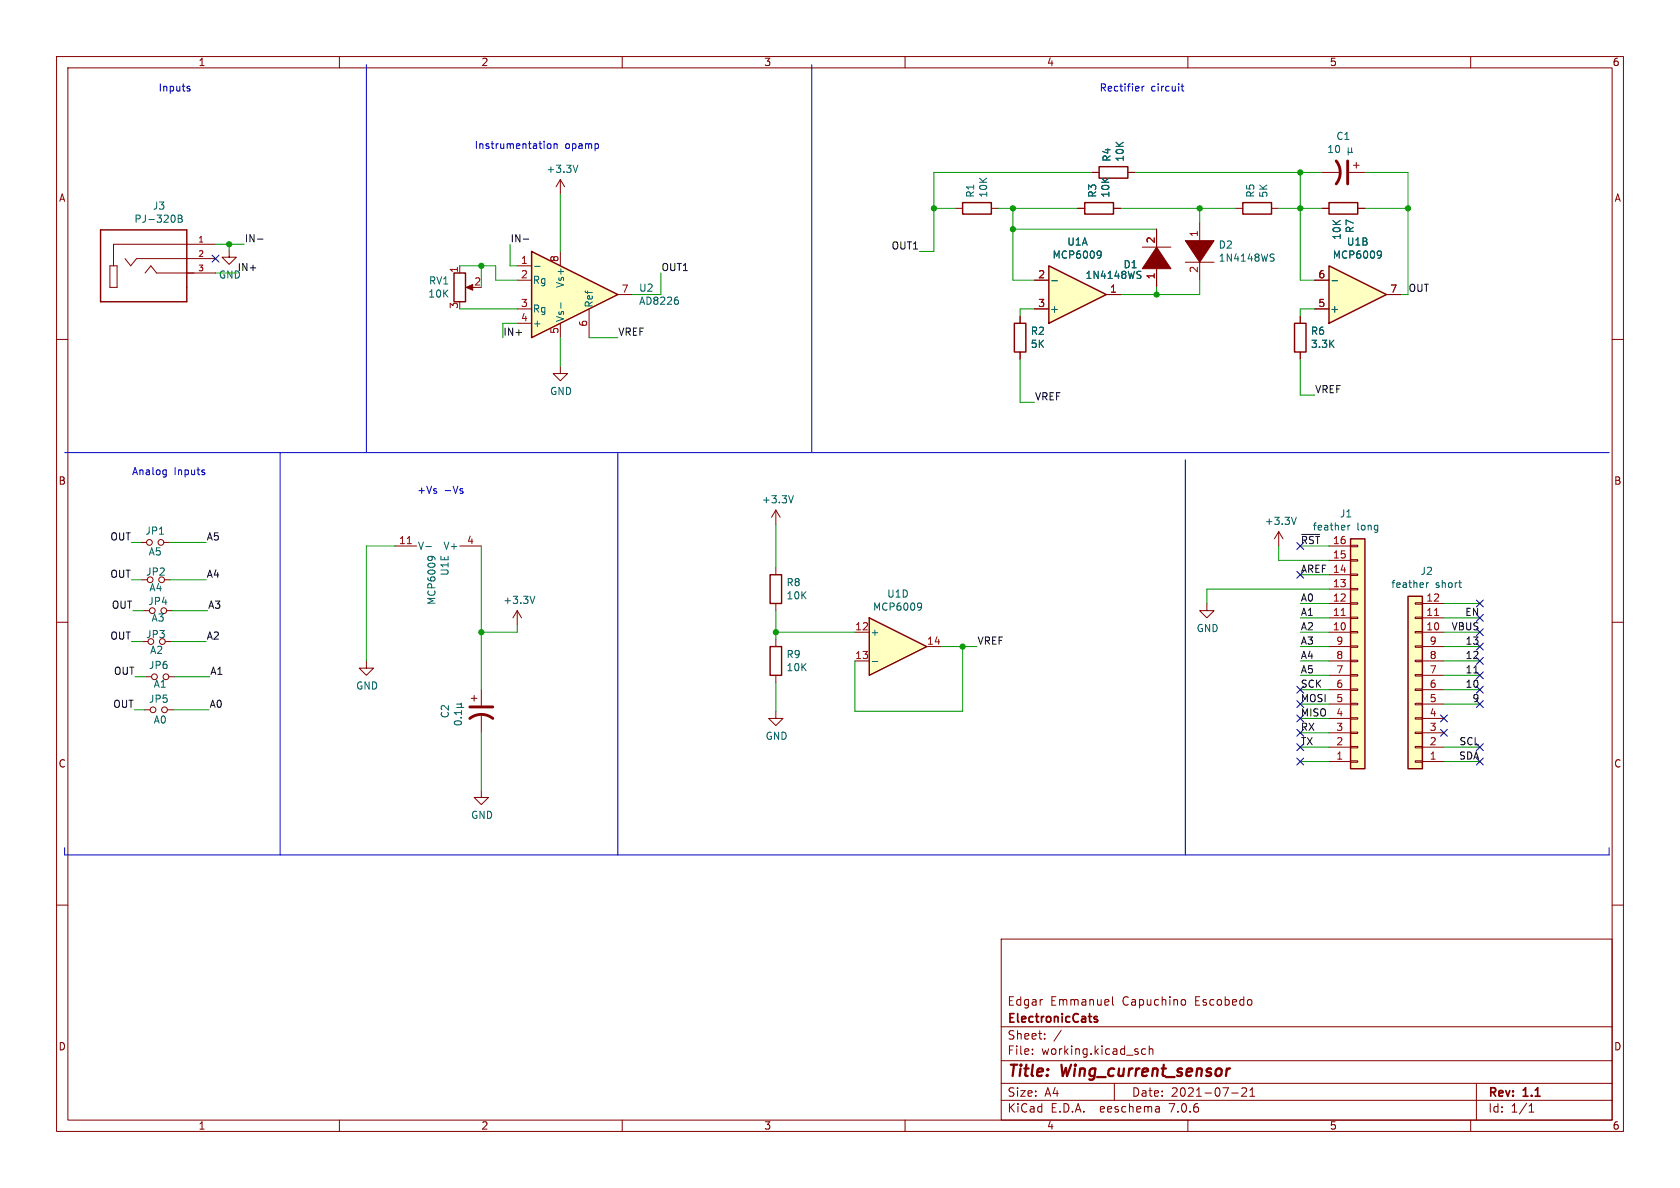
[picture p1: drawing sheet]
<svg xmlns="http://www.w3.org/2000/svg" width="297mm" height="210mm" viewBox="0 0 297 210" stroke-linecap="round" stroke-linejoin="round" font-family="sans-serif">
<g fill="none" stroke="#840000" stroke-width=".18">
<path d="M10 10h277v190h-277zM12 12h273v186h-273zM60 10v2M110 10v2M160 10v2M210 10v2M260 10v2M10 60h2M19.4 47h1.3v3.8h-1.3zM22.1 45.7l1 1.3 1-1.3h14M25.7 48.3l1-1.3 1 1.3h10.4M38.1 43.2h-18v3.8"/>
<path d="M285 60h2M10 110h2M285 110h2M10 160h2M285 160h2M177 166h108v32h-108zM184.2 176.7h.1M196.7 176.2v1.3l.2 .2M209.1 176.7l.4 .1 .1 .2-.1 .6-.4 .1M60 198v2M110 198v2M160 198v2"/>
<path d="M177 194.5h108M177 191.5h108M177 187.5h108M177 181.5h108M182.5 186.3v.1M182.5 185.5v.1M184.7 183.6v.1M184.7 182.8v.1M187.6 182.1l-1.3 2M197 191.5v3M202.5 185.5l-.4-.1-.3 .3v.4l.2 .2h.5M203.2 185.5l.2-.1 .3 .1 .1 .9"/>
<path d="M203.2 184.9v1.5M204.9 195.7l.1 .9M205 196.5l-.2 .1M205 196h-.2M210 198v2M217.7 193.2h1.2M219.5 192.4l.6-.1 .2 .1 .1 .3-.9 1.1h.9M221 193.8h.8M221 192.7l.4-.4v1.5M260 198v2M261 191.5v6.5M270.3 196.6h.9"/>
<path d="M270.3 195.5l.4-.4v1.5"/>
</g>
<path d="M194 179.8l-.4-.1-.2 .2 .1 .2 .5 .2v.3h-.6" fill="none" stroke="#840000" stroke-width=".3"/>
<path d="M17.8 40.6h15.2v12.7h-15.2z" fill="none" stroke="#840000" stroke-width=".25"/>
<path d="M31.5 38h.4l.3 .3-.3 .3 .3 .1v.3l-.2 .3h-.5zM31.5 38.6h.4" fill="none" stroke="#006464" stroke-width=".18"/>
<path d="M153.7 109.2l10.1 5.1-10.1 5.1z" fill="#ffffc2"/>
<path d="M153.7 109.2l10.1 5.1-10.1 5.1z" fill="none" stroke="#840000" stroke-width=".25"/>
<path d="M151.1 111.8h2.6M151.1 116.8h2.6M163.8 114.3h2.6" fill="none" stroke="#840000" stroke-width=".18"/>
<path d="M154.2 116.9h1M162.4 106.6l.5 .1a.84 .84 0 0 1-.3 1.2M162.9 107.1l-.1 .2-.4 .1" fill="none" stroke="#006464" stroke-width=".18"/>
<path d="M234.9 47l10.2 5.1-10.2 5.1z" fill="#ffffc2"/>
<path d="M234.9 35.8h5.1v2h-5.1zM234.9 47l10.2 5.1-10.2 5.1z" fill="none" stroke="#840000" stroke-width=".25"/>
<g fill="none" stroke="#840000" stroke-width=".18">
<path d="M233.7 36.8h1.2M240 36.8h1.3M232.4 54.6h2.5M232.4 49.5h2.5M245.1 52.1h2.5M25.8 119.6h1M29.8 119.6h1.1M25.5 125.5h1M29.6 125.5h1"/>
<circle cx="27.3" cy="119.6" r=".51"/>
<circle cx="29.3" cy="119.6" r=".51"/>
<circle cx="27.1" cy="125.5" r=".51"/>
<circle cx="29.1" cy="125.5" r=".51"/>
</g>
<path d="M235.5 49.6h.9M243.7 44.4l.4 .1a.84 .84 0 0 1-.3 1.1M244.2 44.9l-.1 .2-.4 .1" fill="none" stroke="#006464" stroke-width=".18"/>
<path d="M94 44.5l15.2 7.6-15.2 7.6z" fill="#ffffc2"/>
<path d="M170.2 35.8h5.1v2h-5.1zM191.8 35.8h5v2h-5zM194.3 29.5h5.1v2h-5.1zM80.3 48.3h2v5h-2zM94 44.5l15.2 7.6-15.2 7.6zM179.3 57.2h2.1v5h-2.1zM228.9 57.2h2v5h-2zM238.8 95.3h2.5v40.6h-2.5zM136.1 101.6h2.1v5.1h-2.1zM136.1 114.3h2.1v5.1h-2.1zM248.9 105.4h2.6v30.5h-2.6z" fill="none" stroke="#840000" stroke-width=".25"/>
<g fill="none" stroke="#840000" stroke-width=".18">
<path d="M168.9 36.8h1.3M175.3 36.8h1.2M190.5 36.8h1.3M193 30.5h1.3M196.8 36.8h1.3M199.4 30.5h1.3M233.7 30.5h3.3M238.5 30.5h2.8M239.3 29.2h1M239.8 28.7v1M81.3 47v1.3M82.8 50.8h1"/>
<path d="M91.4 47h2.6M91.4 49.5h2.6M91.4 54.6h2.6M91.4 57.2h2.6M99.1 44.5v2.5M99.1 57.2v2.5M104.1 54.6v5.1M109.2 52.1h2.6M180.3 55.9v1.3M229.9 55.9v1.3M99.1 64.8v1.2h1.2l-1.2 1.3-1.3-1.3h1.3M180.3 62.2v1.3"/>
<path d="M229.9 62.2v1.3M137.2 90.2v2.5M137.2 90.2l-.8 1.2M137.2 90.2l.7 1.2M226.1 94l-.8 1.3M226.1 94v2.5M226.1 94l.7 1.3M234.9 99.1h3.9M234.9 96.5h3.9M238.8 96.4h1.2v.2h-1.2zM238.8 98.9h1.2v.3h-1.2zM137.2 100.3v1.3"/>
<path d="M137.2 106.7v1.3M137.2 113v1.3M137.2 119.4v1.3M213.4 106.7v1.3h1.2l-1.2 1.2-1.3-1.2h1.3M234.9 111.8h3.9M234.9 109.2h3.9M234.9 106.7h3.9M234.9 104.1h3.9M234.9 101.6h3.9M234.9 119.4h3.9M234.9 116.8h3.9M234.9 114.3h3.9"/>
<path d="M238.8 101.5h1.2v.2h-1.2zM238.8 104h1.2v.3h-1.2zM238.8 106.6h1.2v.2h-1.2zM238.8 109.1h1.2v.2h-1.2zM238.8 111.6h1.2v.3h-1.2zM238.8 114.2h1.2v.2h-1.2zM238.8 116.7h1.2v.3h-1.2zM238.8 119.3h1.2v.2h-1.2zM250.2 106.6h1.3v.2h-1.3zM250.2 109.1h1.3v.2h-1.3zM250.2 111.6h1.3v.3h-1.3zM250.2 114.2h1.3v.2h-1.3z"/>
<path d="M250.2 116.7h1.3v.3h-1.3zM250.2 119.3h1.3v.2h-1.3zM251.5 111.8h3.8M251.5 109.2h3.8M251.5 106.7h3.8M251.5 119.4h3.8M251.5 116.8h3.8M251.5 114.3h3.8M137.2 125.7v1.3h1.2l-1.2 1.3-1.3-1.3h1.3M234.9 134.6h3.9M234.9 132.1h3.9M234.9 129.5h3.9"/>
<path d="M234.9 127h3.9M234.9 124.5h3.9M234.9 121.9h3.9M238.8 121.8h1.2v.2h-1.2zM238.8 124.3h1.2v.3h-1.2zM238.8 126.9h1.2v.2h-1.2zM238.8 129.4h1.2v.3h-1.2zM238.8 132h1.2v.2h-1.2zM238.8 134.5h1.2v.2h-1.2zM250.2 121.8h1.3v.2h-1.3zM250.2 124.3h1.3v.3h-1.3zM250.2 126.9h1.3v.2h-1.3z"/>
<path d="M250.2 129.4h1.3v.3h-1.3zM250.2 132h1.3v.2h-1.3zM250.2 134.5h1.3v.2h-1.3zM251.5 134.6h3.8M251.5 132.1h3.8M251.5 129.5h3.8M251.5 127h3.8M251.5 124.5h3.8M251.5 121.9h3.8"/>
</g>
<g fill="none" stroke="#006464" stroke-width=".18">
<path d="M238.3 26.1v1.3M238.3 26.8l.2 .2h.3l.1-.2M238.9 26.8l.2 .2M238.9 26.1v.7M94.5 47.1h1M99.2 53.5v1M119.8 53.1l.1 .1-.1 .5M140.3 87.6l-.5 1.3M229.2 91.4l-.5 1.3M238.3 92.8v.9M238.7 92.8l-.4 .3M252.2 103v.9"/>
<path d="M252.6 103l-.4 .3M257.9 103h.5M258.2 103.9h.2"/>
</g>
<g fill="#ffffc2" stroke="#ffffc2" stroke-width=".18">
<path d="M238.8 95.3h2.5v40.6h-2.5z"/>
<path d="M248.9 105.4h2.6v30.5h-2.6z"/>
</g>
<path d="M237.1 108.8h.7M253.6 108.8h.7" fill="none" stroke="#a90000" stroke-width=".18"/>
<path d="M236.2 28.4a3.3 3.3 0 0 1 0 4.1M238.3 28.4v4.1" fill="none" stroke="#840000" stroke-width=".51"/>
<path d="M82.4 50.8l1.2-.5v1z" fill="#840000" stroke="#840000" stroke-width=".18"/>
<path d="M185.4 47l10.2 5.1-10.2 5.1z" fill="#ffffc2"/>
<path d="M219.7 35.8h5.1v2h-5.1zM185.4 47l10.2 5.1-10.2 5.1z" fill="none" stroke="#840000" stroke-width=".25"/>
<g fill="none" stroke="#840000" stroke-width=".18">
<path d="M99.1 31.8l-.8 1.2M99.1 31.8v2.5M99.1 31.8l.7 1.2M190.5 36.8h1.3M193 30.5h1.3M196.8 36.8h1.3M199.4 30.5h1.3M212.1 39.4v3.8M218.4 36.8h1.3M224.8 36.8h1.3M233.7 36.8h1.2M240 36.8h1.3"/>
<path d="M40.5 44.2v1.3h1.3l-1.3 1.2-1.3-1.2h1.3M180.3 55.9v1.3M182.9 49.5h2.5M182.9 54.6h2.5M195.6 52.1h2.5M201.9 43.7h5.1M204.5 40.5v3.8M204.5 46.9v3.8M209.5 46.4h5.1M212.1 45.7v3.8M229.9 55.9v1.3M232.4 49.5h2.5"/>
<path d="M232.4 54.6h2.5M245.1 52.1h2.5M180.3 62.2v1.3M229.9 62.2v1.3M24.9 95.9h1M29 95.9h1M69.8 96.5h3.9M81.3 96.5h3.8M25 102.5h1M25.4 108h1M29.1 102.5h1M29.2 113.4h1"/>
<path d="M29.5 108h1M64.8 116.8v1.3h1.2l-1.2 1.3-1.3-1.3h1.3M91.4 108l-.7 1.2M91.4 108v2.5M91.4 108l.8 1.2M83.3 123.4h1M83.8 122.9v1.1M85.1 139.7v1.3h1.3l-1.3 1.2-1.3-1.2h1.3M85.1 121.9v2.8M85.1 126.2v3.3"/>
<circle cx="26.4" cy="95.9" r=".51"/>
<circle cx="28.4" cy="95.9" r=".51"/>
<circle cx="26.5" cy="102.5" r=".51"/>
<circle cx="26.7" cy="113.4" r=".51"/>
<circle cx="26.9" cy="108" r=".51"/>
<circle cx="28.6" cy="102.5" r=".51"/>
<circle cx="28.7" cy="113.4" r=".51"/>
<circle cx="29" cy="108" r=".51"/>
</g>
<g fill="none" stroke="#006464" stroke-width=".18">
<path d="M102.2 29.2l-.5 1.3M185.9 49.6h1M194.2 44.4l.4 .1a.84 .84 0 0 1-.3 1.1M194.7 44.9l-.1 .2-.4 .1M201.2 48.6l.4 .1 .1 .3-.2 .2h-.3M201.2 48h.5M224.8 45.5l.3 .1 .1 .3-.2 .3h-.3M224.8 44.9l.4 .1M235.5 49.6h.9M243.7 44.4l.4 .1a.84 .84 0 0 1-.3 1.1M244.2 44.9l-.1 .2-.4 .1M75.3 96.6h.9"/>
<path d="M76.2 98.3l.2 .2v.3M76.9 98.7l-.1-.1a.86 .86 0 0 0-1.2 0v.2M94.5 105.4l-.4 1.3M80.4 127.6a.75 .75 0 0 1 1.2 .2 .72 .72 0 0 1-1.3-.1zM80.7 125.1h1.3M80.7 124.5h.7M81.4 124.5l.2 .1v.3l-.2 .2M81.5 126.9h.1M81.6 125.6v.7M81.6 126h-1.3l.4 .3M81.6 124.3l-.2 .2"/>
</g>
<path d="M72 96.1h.7" fill="none" stroke="#a90000" stroke-width=".18"/>
<g fill="#840000" stroke="#840000" stroke-width=".18">
<path d="M204.5 43.7l2.5 3.8h-5.1z"/>
<path d="M209.5 42.5h5.1l-2.5 3.9z"/>
</g>
<path d="M83.1 127a3.3 3.3 0 0 1 4 0M83.1 125h4" fill="none" stroke="#840000" stroke-width=".51"/>
<path d="M45.5 42.3h1M92.5 42.3h1M230.1 94.5h3.2M260.6 119h.7" fill="none" stroke="#0f0f0f" stroke-width=".18"/>
<g fill="none" stroke="#0000c2" stroke-width=".18">
<path d="M33.2 15.7h.3l.1 .2-.2 .2h-.2M33.2 15.2l.3 .1M64.8 11.4v68.6M143.5 11.4v68.6M201.9 15.2v.9M202.3 15.2l-.4 .3M208.8 15.2h.5M209 14.8v1.1l.3 .2M96.8 25.5l.2-.1 .3 .1 .1 .5-.1 .2-.3 .1-.2-.2zM98 25.5l.1-.1 .3 .1 .1 .8M98 25.4v.9M11.4 80h273.1"/>
<path d="M29 83.1h.4M29.4 83.1v1l-.3 .2M29.4 83.9h-.4M36 83.5l.2 .2-.2 .2M36 83.1h.2M49.5 80v71.1M81.7 86.8l.2 .2-.2 .2M81.7 86.4h.1M109.2 80v71.1M209.5 81.3v69.8M11.4 149.9v1.2h273.1v-1.2"/>
</g>
<g fill="none" stroke="#009600" stroke-width=".18">
<path d="M99.1 34.3v10.2M165.1 36.8h3.8M176.5 36.8h14M179.1 36.8v12.7h3.8M193 30.5h-27.9v14h-2.5M198.1 36.8h20.3M200.7 30.5h33M212.1 36.8v2.6M226.1 36.8h7.6M229.9 30.5v19h2.5M241.3 30.5h7.6v21.6h-1.3M241.3 36.8h7.6"/>
<path d="M38.1 48.3h3.8M38.1 43.2h5.1M40.5 43.2v1M81.3 47h6.3v2.5h3.8M81.3 54.6h10.1M85.1 47v3.8M90.2 43.2v3.8h1.2M91.4 57.2h-2.5v2.5M99.1 59.7v5.1M104.1 59.7h5.1M116.8 48.3v3.8h-5M179.1 40.5h25.4"/>
<path d="M182.9 54.6h-2.6v1.3M204.5 50.7v1.4M212.1 49.5v2.6h-14M232.4 54.6h-2.5v1.3M180.3 63.5v7.6h2.6M229.9 63.5v6.4h2.5M23.2 95.9h1.7M30 95.9h6.4M69.8 96.5h-5v20.3M85.1 96.5v25.4M137.2 92.7v7.6M226.1 96.5v2.6h8.8"/>
<path d="M229.9 96.5h5M23.2 113.4h1.9M23.2 102.5h1.8M23.5 108h1.9M23.9 119.6h1.9M30.1 102.5h6.3M30.2 113.4h6.2M30.5 108h6.2M30.9 119.6h6.2M91.4 110.5v1.3h-6.3M137.2 111.8h13.9M137.2 108v5"/>
<path d="M166.4 114.3h6.3M170.2 114.3v11.4h-19.1v-8.9M229.9 106.7h5M229.9 109.2h5M229.9 119.4h5M229.9 111.8h5M229.9 114.3h5M229.9 116.8h5M229.9 101.6h5M234.9 104.1h-21.5v2.6M255.3 106.7h6.3M255.3 109.2h6.3"/>
<path d="M255.3 119.4h6.3M255.3 111.8h6.3M255.3 114.3h6.3M255.3 116.8h6.3M23.7 125.5h1.8M30.6 125.5h6.4M85.1 129.5v10.2M137.2 120.7v5M229.9 124.5h5M229.9 121.9h5M229.9 134.6h5M229.9 132.1h5"/>
<path d="M229.9 129.5h5M229.9 127h5M255.3 124.5h6.3M255.3 121.9h6.3M255.3 134.6h6.3M255.3 132.1h6.3"/>
</g>
<g fill="none" stroke="#000084" stroke-width=".18">
<path d="M37.5 45.1l1.2 1.2M38.7 45.1l-1.2 1.2M229.3 95.9l1.2 1.2M230.5 95.9l-1.2 1.2M229.3 101l1.2 1.2M230.5 101l-1.2 1.2M261 106.1l1.2 1.2M261 108.6l1.2 1.2M261 118.8l1.2 1.2M261 113.7l1.2 1.2M261 111.2l1.2 1.2M261 116.2l1.2 1.2"/>
<path d="M262.2 106.1l-1.2 1.2M262.2 108.6l-1.2 1.2M262.2 118.8l-1.2 1.2M262.2 113.7l-1.2 1.2M262.2 111.2l-1.2 1.2M262.2 116.2l-1.2 1.2M229.3 126.4l1.2 1.2M229.3 128.9l1.2 1.2M229.3 131.5l1.2 1.2M229.3 134l1.2 1.2M229.3 123.9l1.2 1.2M229.3 121.3l1.2 1.2"/>
<path d="M230.5 126.4l-1.2 1.2M230.5 128.9l-1.2 1.2M230.5 131.5l-1.2 1.2M230.5 134l-1.2 1.2M230.5 123.9l-1.2 1.2M230.5 121.3l-1.2 1.2M254.7 128.9l1.2 1.2M254.7 126.4l1.2 1.2M255.9 128.9l-1.2 1.2M255.9 126.4l-1.2 1.2M261 131.5l1.2 1.2M261 134l1.2 1.2"/>
<path d="M261 121.3l1.2 1.2M261 123.9l1.2 1.2M262.2 131.5l-1.2 1.2M262.2 134l-1.2 1.2M262.2 121.3l-1.2 1.2M262.2 123.9l-1.2 1.2"/>
</g>
<g fill="#009600" stroke="#009600" stroke-width=".18">
<circle cx="85.1" cy="47" r=".46"/>
<circle cx="40.5" cy="43.2" r=".46"/>
<circle cx="204.5" cy="52.1" r=".46"/>
<circle cx="212.1" cy="36.8" r=".46"/>
<circle cx="248.9" cy="36.8" r=".46"/>
<circle cx="229.9" cy="36.8" r=".46"/>
<circle cx="229.9" cy="30.5" r=".46"/>
<circle cx="179.1" cy="40.5" r=".46"/>
<circle cx="165.1" cy="36.8" r=".46"/>
<circle cx="170.2" cy="114.3" r=".46"/>
<circle cx="137.2" cy="111.8" r=".46"/>
<circle cx="85.1" cy="111.8" r=".46"/>
<circle cx="179.1" cy="36.8" r=".46"/>
</g>
<g font-size="2.8" fill="#840000">
<text x="178" y="190.9">Title:</text>
<text x="187.7" y="190.9">Wing_current_sensor</text>
</g>
<g font-size="2.1" fill="#840000">
<text x="178" y="178">Edgar</text>
<text x="185.7" y="178">Emmanuel</text>
<text x="198.5" y="178">Capuchino</text>
<text x="211.4" y="178">Escobedo</text>
<text x="178" y="184">Sheet:</text>
<text x="178" y="181.2">ElectronicCats</text>
<text x="178" y="186.7">File:</text>
<text x="184.1" y="186.7">working.kicad_sch</text>
<text x="178" y="196.9">KiCad</text>
<text x="178" y="194.1">Size:</text>
<text x="184.7" y="194.1">A4</text>
<text x="185.7" y="196.9">E.D.A.</text>
<text x="194.6" y="196.9">eeschema</text>
<text x="200" y="194.1">Date:</text>
<text x="207" y="196.9">7.0.6</text>
<text x="207" y="194.1">2021-07-21</text>
<text x="263" y="194.3">Rev:</text>
<text x="263" y="196.9">Id:</text>
<text x="267.1" y="196.9">1/1</text>
<text x="269.4" y="194.3">1.1</text>
</g>
<g font-size="1.8" fill="#840000">
<text x="35" y="11.9">1</text>
<text x="85" y="11.9">2</text>
<text x="135" y="11.9">3</text>
<text x="185" y="11.9">4</text>
<text x="235" y="11.9">5</text>
<text x="285" y="11.9">6</text>
<text x="10.3" y="35.9">A</text>
<text x="285.3" y="35.9">A</text>
<text x="10.3" y="85.9">B</text>
<text x="285.3" y="85.9">B</text>
<text x="10.3" y="135.9">C</text>
<text x="285.3" y="135.9">C</text>
<text x="10.3" y="185.9">D</text>
<text x="285.3" y="185.9">D</text>
<text x="35" y="199.9">1</text>
<text x="85" y="199.9">2</text>
<text x="135" y="199.9">3</text>
<text x="185" y="199.9">4</text>
<text x="235" y="199.9">5</text>
<text x="285" y="199.9">6</text>
</g>
<g font-size="1.8" fill="#0000c2">
<text x="27.9" y="16.3">Inputs</text>
<text x="194.3" y="16.3">Rectifier</text>
<text x="203.5" y="16.3">circuit</text>
<text x="83.8" y="26.4">Instrumentation</text>
<text x="99.9" y="26.4">opamp</text>
<text x="23.2" y="84.1">Analog</text>
<text x="30.8" y="84.1">Inputs</text>
<text x="73.7" y="87.4">+Vs</text>
<text x="78.5" y="87.4">-Vs</text>
</g>
<g font-size="1.8" fill="#006464">
<text x="196.5" y="28.7" transform="rotate(-90 196.5 28.7)">R4</text>
<text x="198.9" y="28.7" transform="rotate(-90 198.9 28.7)">10K</text>
<text x="234.5" y="27.3">10</text>
<text x="236.1" y="24.9">C1</text>
<text x="96.5" y="30.8">+3.3V</text>
<text x="172.4" y="35" transform="rotate(-90 172.4 35)">R1</text>
<text x="174.7" y="35" transform="rotate(-90 174.7 35)">10K</text>
<text x="194" y="35" transform="rotate(-90 194 35)">R3</text>
<text x="196.3" y="35" transform="rotate(-90 196.3 35)">10K</text>
<text x="221.9" y="35" transform="rotate(-90 221.9 35)">R5</text>
<text x="224.3" y="35" transform="rotate(-90 224.3 35)">5K</text>
<text x="23.7" y="39.6">PJ-320B</text>
<text x="26.9" y="37.3">J3</text>
<text x="239.5" y="41.3" transform="rotate(-90 239.5 41.3)">R7</text>
<text x="186" y="45.9">MCP6009</text>
<text x="188.6" y="43.6">U1A</text>
<text x="198.5" y="47.6">D1</text>
<text x="215.4" y="44.1">D2</text>
<text x="215.4" y="46.5">1N4148WS</text>
<text x="235.5" y="45.9">MCP6009</text>
<text x="237.2" y="42.5" transform="rotate(-90 237.2 42.5)">10K</text>
<text x="238" y="43.6">U1B</text>
<text x="38.6" y="49.5">GND</text>
<text x="75.6" y="52.8">10K</text>
<text x="75.7" y="50.5">RV1</text>
<text x="94.1" y="50.4">Rg</text>
<text x="99.9" y="51" transform="rotate(-90 99.9 51)">Vs+</text>
<text x="112.9" y="51.8">U2</text>
<text x="191.8" y="49.5">1N4148WS</text>
<text x="94.1" y="55.5">Rg</text>
<text x="94.1" y="58">+</text>
<text x="99.9" y="57" transform="rotate(-90 99.9 57)">Vs-</text>
<text x="105" y="54.5" transform="rotate(-90 105 54.5)">Ref</text>
<text x="112.9" y="54.1">AD8226</text>
<text x="182.1" y="59.4">R2</text>
<text x="185.5" y="55.5">+</text>
<text x="231.7" y="59.4">R6</text>
<text x="235.1" y="55.5">+</text>
<text x="182.1" y="61.7">5K</text>
<text x="231.7" y="61.7">3.3K</text>
<text x="97.2" y="70">GND</text>
<text x="134.6" y="89.2">+3.3V</text>
<text x="25.6" y="94.7">JP1</text>
<text x="223.5" y="93">+3.3V</text>
<text x="232" y="94">feather</text>
<text x="236.8" y="91.7">J1</text>
<text x="239.9" y="94">long</text>
<text x="25.7" y="102">JP2</text>
<text x="26.2" y="98.4">A5</text>
<text x="73.8" y="97.4">V-</text>
<text x="78.3" y="97.4">V+</text>
<text x="79.5" y="101.9" transform="rotate(-90 79.5 101.9)">U1E</text>
<text x="251" y="101.8">J2</text>
<text x="26.1" y="107.2">JP4</text>
<text x="26.3" y="104.7">A4</text>
<text x="77.2" y="107" transform="rotate(-90 77.2 107)">MCP6009</text>
<text x="88.9" y="107">+3.3V</text>
<text x="138.9" y="103.8">R8</text>
<text x="138.9" y="106.1">10K</text>
<text x="156.7" y="105.8">U1D</text>
<text x="245.9" y="104.1">feather</text>
<text x="253.7" y="104.1">short</text>
<text x="25.7" y="113">JP3</text>
<text x="26.7" y="110.1">A3</text>
<text x="153.8" y="112.6">+</text>
<text x="154.2" y="108.2">MCP6009</text>
<text x="211.5" y="111.9">GND</text>
<text x="26.2" y="118.5">JP6</text>
<text x="26.4" y="115.8">A2</text>
<text x="138.9" y="116.5">R9</text>
<text x="138.9" y="118.8">10K</text>
<text x="26.2" y="124.4">JP5</text>
<text x="27.1" y="121.8">A1</text>
<text x="62.9" y="122.1">GND</text>
<text x="27.1" y="128.1">A0</text>
<text x="79.6" y="127.1" transform="rotate(-90 79.6 127.1)">C2</text>
<text x="135.3" y="131">GND</text>
<text x="83.2" y="145">GND</text>
</g>
<g font-size="1.8" fill="#a90000">
<text x="211.8" y="42" transform="rotate(-90 211.8 42)">1</text>
<text x="92" y="46.7">1</text>
<text x="98.8" y="46.4" transform="rotate(-90 98.8 46.4)">8</text>
<text x="204.2" y="43.1" transform="rotate(-90 204.2 43.1)">2</text>
<text x="81" y="48.3" transform="rotate(-90 81 48.3)">1</text>
<text x="83.7" y="50.5">2</text>
<text x="92" y="49.3">2</text>
<text x="109.8" y="51.8">7</text>
<text x="183.4" y="49.3">2</text>
<text x="196.1" y="51.8">1</text>
<text x="204.2" y="49.5" transform="rotate(-90 204.2 49.5)">1</text>
<text x="211.8" y="48.3" transform="rotate(-90 211.8 48.3)">2</text>
<text x="233" y="49.3">6</text>
<text x="245.7" y="51.8">7</text>
<text x="81" y="54.7" transform="rotate(-90 81 54.7)">3</text>
<text x="92" y="54.4">3</text>
<text x="92" y="56.9">4</text>
<text x="98.8" y="59.1" transform="rotate(-90 98.8 59.1)">5</text>
<text x="103.9" y="57.9" transform="rotate(-90 103.9 57.9)">6</text>
<text x="183.4" y="54.4">3</text>
<text x="233" y="54.4">5</text>
<text x="70.4" y="96.3">11</text>
<text x="82.5" y="96.3">4</text>
<text x="235.5" y="98.8">15</text>
<text x="235.5" y="106.4">12</text>
<text x="235.5" y="103.9">13</text>
<text x="252.1" y="106.4">12</text>
<text x="151.1" y="111.5">12</text>
<text x="235.5" y="111.5">10</text>
<text x="235.5" y="109">11</text>
<text x="252.1" y="111.5">10</text>
<text x="252.1" y="109">11</text>
<text x="151.1" y="116.6">13</text>
<text x="163.8" y="114">14</text>
<text x="236.1" y="119.1">7</text>
<text x="236.1" y="116.6">8</text>
<text x="236.1" y="114">9</text>
<text x="252.7" y="119.1">7</text>
<text x="252.7" y="116.6">8</text>
<text x="252.7" y="114">9</text>
<text x="236.1" y="124.2">5</text>
<text x="236.1" y="121.7">6</text>
<text x="252.7" y="124.2">5</text>
<text x="252.7" y="121.7">6</text>
<text x="236.1" y="131.8">2</text>
<text x="236.1" y="129.3">3</text>
<text x="236.1" y="126.7">4</text>
<text x="252.7" y="131.8">2</text>
<text x="252.7" y="129.3">3</text>
<text x="252.7" y="126.7">4</text>
<text x="236.1" y="134.4">1</text>
<text x="252.7" y="134.4">1</text>
</g>
<g font-size="1.8" fill="#0f0f0f">
<text x="41.9" y="48">IN+</text>
<text x="43.2" y="42.9">IN-</text>
<text x="90.2" y="42.9">IN-</text>
<text x="116.8" y="48">OUT1</text>
<text x="157.5" y="44.2">OUT1</text>
<text x="248.9" y="51.7">OUT</text>
<text x="88.9" y="59.4">IN+</text>
<text x="109.2" y="59.4">VREF</text>
<text x="182.9" y="70.9">VREF</text>
<text x="232.4" y="69.6">VREF</text>
<text x="19.4" y="95.6">OUT</text>
<text x="36.4" y="95.6">A5</text>
<text x="229.9" y="96.3">~{RST}16</text>
<text x="229.9" y="101.3">AREF 14</text>
<text x="19.4" y="102.2">OUT</text>
<text x="19.7" y="107.7">OUT</text>
<text x="36.4" y="102.2">A4</text>
<text x="36.7" y="107.7">A3</text>
<text x="229.9" y="106.4">A0</text>
<text x="19.4" y="113.2">OUT</text>
<text x="36.4" y="113.2">A2</text>
<text x="229.9" y="111.5">A2</text>
<text x="229.9" y="109">A1</text>
<text x="256.5" y="111.5">VBUS</text>
<text x="258.9" y="109">EN</text>
<text x="20" y="119.4">OUT</text>
<text x="37.1" y="119.4">A1</text>
<text x="172.7" y="114">VREF</text>
<text x="229.9" y="114">A3</text>
<text x="229.9" y="116.6">A4</text>
<text x="229.9" y="119.1">A5</text>
<text x="259" y="119.1">11</text>
<text x="259" y="116.6">12</text>
<text x="259" y="114">13</text>
<text x="19.9" y="125.2">OUT</text>
<text x="37" y="125.2">A0</text>
<text x="229.9" y="124.2">MOSI</text>
<text x="229.9" y="121.7">SCK</text>
<text x="259" y="121.7">10</text>
<text x="260.2" y="124.2">9</text>
<text x="229.9" y="129.3">RX</text>
<text x="229.9" y="126.7">MISO</text>
<text x="229.9" y="131.8">TX</text>
<text x="257.9" y="131.8">SCL</text>
<text x="257.8" y="134.4">SDA</text>
</g>
<g font-size="1.4" fill="#a90000">
<text x="34.9" y="42.9">1</text>
<text x="34.9" y="45.5">2</text>
<text x="34.9" y="48">3</text>
</g>
</svg>
